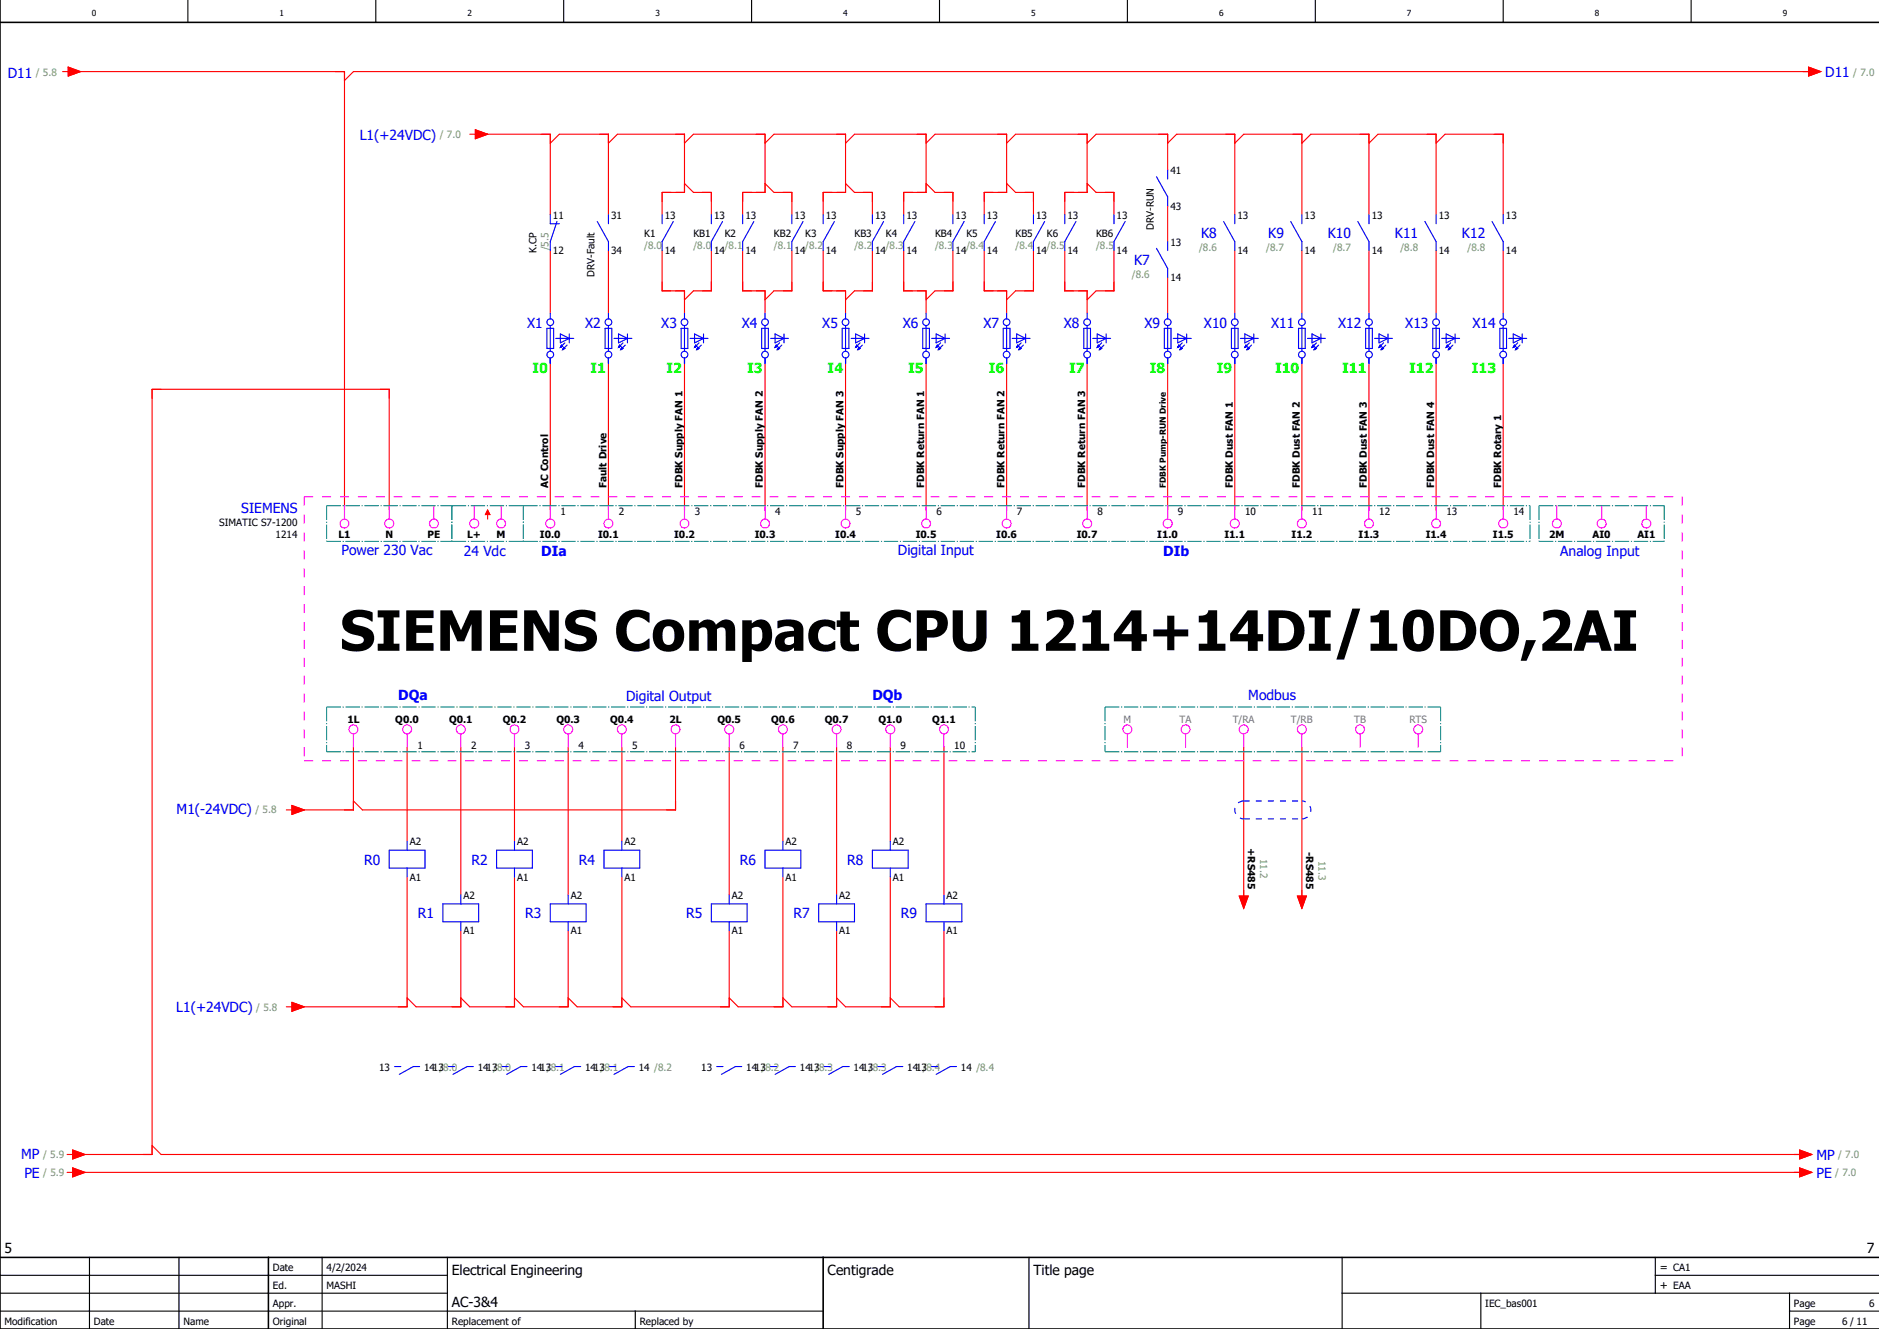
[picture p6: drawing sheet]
<svg xmlns="http://www.w3.org/2000/svg" width="420mm" height="297mm" viewBox="0 0 420 297" stroke-linecap="round" stroke-linejoin="round" font-family="sans-serif">
<g fill="none" stroke="#000" stroke-width=".25">
<path d="M42 0v5M84 0v5M126 0v5M168 0v5M210 0v5M252 0v5M294 0v5M336 0v5M378 0v5M0 293h184M0 289h100M0 285h100"/>
<path d="M20 281v16M40 281v16M72 281v16M100 281v16M142 293v4M230 281v16M300 289h120M300 281v16M331 289v8M370 285h50M370 281v8M400 293h20"/>
<path d="M400 289v8"/>
</g>
<path d="M0 5h420M0 0v297h420M0 281h420M60 281v16M184 281v16" fill="none" stroke="#000" stroke-width=".35"/>
<g fill="none" stroke="#f00" stroke-width=".25">
<path d="M14 16h1.2M15.2 15l2.8 1-2.8 1zM16 16h61v98M404.3 15l2.7 1-2.7 1zM405 16h-326l-2 2M105 30h1.2M106.2 29l2.8 1-2.8 1zM107 30h16v18M123 32l2-2h11v18M136 32l2-2h15v13h-5v5M153 32l2-2h16v13h-5v5M171 32l2-2h16v13h-5v5"/>
<path d="M189 32l2-2h16v13h-5v5M207 32l2-2h16v13h-5v5M225 32l2-2h16v13h-5v5M243 32l2-2h16v8M261 32l2-2h13v18M276 32l2-2h13v18M291 32l2-2h13v18M306 32l2-2h13v18M321 32l2-2h13v18M123 56v14M136 56v14M148 56v9h5v5"/>
<path d="M153 41l2 2h4v5M159 56v9h-4l-2 2M166 56v9h5v5M171 41l2 2h4v5M177 56v9h-4l-2 2M184 56v9h5v5M189 41l2 2h4v5M195 56v9h-4l-2 2M202 56v9h5v5M207 41l2 2h4v5M213 56v9h-4l-2 2M220 56v9h5v5"/>
<path d="M225 41l2 2h4v5M231 56v9h-4l-2 2M238 56v9h5v5M243 41l2 2h4v5M249 56v9h-4l-2 2M261 46v8M276 56v14M291 56v14M306 56v14M321 56v14M336 56v14M261 62v8"/>
<path d="M123 80v34M136 80v34M153 80v34M171 80v34M189 80v34M207 80v34M225 80v34M243 80v34M261 80v34M276 80v34M291 80v34M306 80v34"/>
<path d="M321 80v34M336 80v34M87 114v-27h-53v171h-17M108.5 115l.5-1 .5 1M109 115v1M65.3 180l2.7 1-2.7 1zM79 167v14h-13M91 167v21M103 167v33M115 167v21M127 167v33M139 167v21"/>
<path d="M151 167v14h-70l-2-2M163 167v33M175 167v21M187 167v33M199 167v21M211 167v33M278 167v34M291 167v34M64 181h1.3M91 196v29h-25M115 196v29h-10l-2-2M139 196v29h-10l-2-2"/>
<path d="M175 196v29h-10l-2-2M199 196v29h-10l-2-2M103 208v17h-10l-2-2M127 208v17h-10l-2-2M163 208v17h-22l-2-2M187 208v17h-10l-2-2M211 208v17h-10l-2-2M277 200.3h2l-1 2.7zM290 200.3h2l-1 2.7zM64 225h1.3M65.3 224l2.7 1-2.7 1zM15 258h1.3"/>
<path d="M16.3 257l2.7 1-2.7 1zM34 256l2 2h367M402.3 257l2.7 1-2.7 1zM15 262h1.3M16.3 261l2.7 1-2.7 1zM17 262h386M402.3 261l2.7 1-2.7 1z"/>
</g>
<g fill="#f00" stroke="#f00" stroke-width=".22">
<path d="M109 114l.5 1h-1z"/>
<path d="M277 200.3h2l-1 2.7z"/>
<path d="M290 200.3h2l-1 2.7z"/>
<path d="M65.3 180l2.7 1-2.7 1z"/>
<path d="M65.3 224l2.7 1-2.7 1z"/>
<path d="M15.2 15l2.8 1-2.8 1z"/>
<path d="M404.3 15l2.7 1-2.7 1z"/>
<path d="M16.3 257l2.7 1-2.7 1z"/>
<path d="M16.3 261l2.7 1-2.7 1z"/>
<path d="M402.3 257l2.7 1-2.7 1z"/>
<path d="M402.3 261l2.7 1-2.7 1z"/>
<path d="M106.2 29l2.8 1-2.8 1z"/>
</g>
<path d="M68 111h308M68 111v59M376 111v59M68 170h308" fill="none" stroke="#f0f" stroke-width=".25" stroke-dasharray="2 2" stroke-linecap="butt"/>
<g fill="none" stroke="#f0f" stroke-width=".25">
<path d="M77 113v3M87 113v3M97 113v3M106 113v3M112 113v3M123 113v3M136 113v3M153 113v3M171 113v3M189 113v3M207 113v3M225 113v3"/>
<path d="M243 113v3M261 113v3M276 113v3M291 113v3M306 113v3M321 113v3M336 113v3M348 113v3M358 113v3M368 113v3M79 164v3M91 164v3"/>
<path d="M103 164v3M115 164v3M127 164v3M139 164v3M151 164v3M163 164v3M175 164v3M187 164v3M199 164v3M211 164v3M252 164v3M265 164v3"/>
<path d="M278 164v3M291 164v3M304 164v3M317 164v3"/>
<circle cx="77" cy="117" r="1"/>
<circle cx="87" cy="117" r="1"/>
<circle cx="97" cy="117" r="1"/>
<circle cx="106" cy="117" r="1"/>
<circle cx="112" cy="117" r="1"/>
<circle cx="123" cy="117" r="1"/>
<circle cx="136" cy="117" r="1"/>
<circle cx="153" cy="117" r="1"/>
<circle cx="171" cy="117" r="1"/>
<circle cx="189" cy="117" r="1"/>
<circle cx="207" cy="117" r="1"/>
<circle cx="225" cy="117" r="1"/>
<circle cx="243" cy="117" r="1"/>
<circle cx="261" cy="117" r="1"/>
<circle cx="276" cy="117" r="1"/>
<circle cx="291" cy="117" r="1"/>
<circle cx="306" cy="117" r="1"/>
<circle cx="321" cy="117" r="1"/>
<circle cx="336" cy="117" r="1"/>
<circle cx="348" cy="117" r="1"/>
<circle cx="358" cy="117" r="1"/>
<circle cx="368" cy="117" r="1"/>
<circle cx="79" cy="163" r="1"/>
<circle cx="91" cy="163" r="1"/>
<circle cx="103" cy="163" r="1"/>
<circle cx="115" cy="163" r="1"/>
<circle cx="127" cy="163" r="1"/>
<circle cx="139" cy="163" r="1"/>
<circle cx="151" cy="163" r="1"/>
<circle cx="163" cy="163" r="1"/>
<circle cx="175" cy="163" r="1"/>
<circle cx="187" cy="163" r="1"/>
<circle cx="199" cy="163" r="1"/>
<circle cx="211" cy="163" r="1"/>
<circle cx="252" cy="163" r="1"/>
<circle cx="265" cy="163" r="1"/>
<circle cx="278" cy="163" r="1"/>
<circle cx="291" cy="163" r="1"/>
<circle cx="304" cy="163" r="1"/>
<circle cx="317" cy="163" r="1"/>
</g>
<g fill="none" stroke="#007f7f" stroke-width=".25" stroke-dasharray="3.2 .4 .3 .4" stroke-linecap="butt">
<path d="M73 113h28M73 113v8M101 113v8M101 113h16M117 113v8M117 113h225M342 113v8M344 113h28M344 113v8M372 113v8M73 121h28M101 121h16"/>
<path d="M117 121h225M344 121h28M73 158h145M73 158v10M218 158v10M247 158h75M247 158v10M322 158v10M73 168h145M247 168h75"/>
</g>
<path d="M278 179h13M278 179a2 2 0 0 0-2 2 2 2 0 0 0 2 2M278 183h13M291 183a2 2 0 0 0 2-2 2 2 0 0 0-2-2" fill="none" stroke="#00f" stroke-width=".25" stroke-dasharray="1.4 1.4" stroke-linecap="butt"/>
<g fill="none" stroke="#00f" stroke-width=".25">
<path d="M258.5 39.5l2.5 4.5v2M261 38v2M123 48v2h2M124.5 49.5l-1.5 4.5v2M133.5 49.5l2.5 4.5v2M136 48v2M148 48v2M150.5 49.5l-2.5 4.5v2M159 48v2M161.5 49.5l-2.5 4.5v2M166 48v2M168.5 49.5l-2.5 4.5v2"/>
<path d="M177 48v2M179.5 49.5l-2.5 4.5v2M184 48v2M186.5 49.5l-2.5 4.5v2M195 48v2M197.5 49.5l-2.5 4.5v2M202 48v2M204.5 49.5l-2.5 4.5v2M213 48v2M215.5 49.5l-2.5 4.5v2M220 48v2M222.5 49.5l-2.5 4.5v2"/>
<path d="M231 48v2M233.5 49.5l-2.5 4.5v2M238 48v2M240.5 49.5l-2.5 4.5v2M249 48v2M251.5 49.5l-2.5 4.5v2M258.5 55.5l2.5 4.5v2M261 54v2M273.5 49.5l2.5 4.5v2M276 48v2M288.5 49.5l2.5 4.5v2M291 48v2"/>
<path d="M303.5 49.5l2.5 4.5v2M306 48v2M318.5 49.5l2.5 4.5v2M321 48v2M333.5 49.5l2.5 4.5v2M336 48v2M122.2 73.4h1.5v4.5h-1.5zM123 70v1.3M123 72.8v5.7M124.3 75.6h3.9M125.2 77.6h.1M125.2 74.6l2.1 1-2.1 1z"/>
<path d="M125.5 77.1l.3 .3-.6 .2zM125.8 78.1h.1M126 77.6l.2 .3-.4 .2zM126.2 76.6l-1 1M126.7 77.1l-.9 1M127.3 74.6v2M135.3 73.4h1.5v4.5h-1.5zM136 70v1.3M136 72.8v5.7M137.2 75.6h4.1M138.3 77.6h.1M138.3 74.6l1.9 1-1.9 1z"/>
<path d="M138.5 77.1l.2 .3-.4 .2zM138.7 78.1h.1M139 77.6l.2 .3-.5 .2zM139.2 76.6l-.9 1M139.8 77.1l-1.1 1M140.2 74.6v2M152.3 73.4h1.5v4.5h-1.5zM153 70v1.3M153 72.8v5.7M154.2 75.6h4.1M155.3 77.6h.1M155.3 74.6l1.9 1-1.9 1z"/>
<path d="M155.5 77.1l.2 .3-.4 .2zM155.7 78.1h.1M156 77.6l.2 .3-.5 .2zM156.2 76.6l-.9 1M156.8 77.1l-1.1 1M157.2 74.6v2M170.2 73.4h1.5v4.5h-1.5zM171 70v1.3M171 72.8v5.7M172.3 75.6h3.9M173.2 77.6h.1M173.2 74.6l2.1 1-2.1 1z"/>
<path d="M173.5 77.1l.3 .3-.6 .2zM173.8 78.1h.1M174 77.6l.3 .3-.5 .2zM174.3 76.6l-1.1 1M174.7 77.1l-.9 1M175.3 74.6v2M188.2 73.4h1.6v4.5h-1.6zM189 70v1.3M189 72.8v5.7M190.2 75.6h4.1M191.2 77.6h.1M191.2 74.6l2 1-2 1z"/>
<path d="M191.5 77.1l.2 .3-.5 .2zM191.7 78.1h.1M192 77.6l.3 .3-.6 .2zM192.3 76.6l-1.1 1M192.8 77.1l-1.1 1M193.2 74.6v2M206.3 73.4h1.5v4.5h-1.5zM207 70v1.3M207 72.8v5.7M208.3 75.6h4M209.3 77.6h.1M209.3 74.6l2 1-2 1z"/>
<path d="M209.5 77.1l.3 .3-.5 .2zM209.8 78.1h.1M210 77.6l.2 .3-.4 .2zM210.2 76.6l-.9 1M210.8 77.1l-1 1M211.3 74.6v2M224.2 73.4h1.5v4.5h-1.5zM225 70v1.3M225 72.8v5.7M226.3 75.6h3.9M227.2 77.6h.1M227.2 74.6l2.1 1-2.1 1z"/>
<path d="M227.5 77.1l.3 .3-.6 .2zM227.8 78.1h.1M228 77.6l.3 .3-.5 .2zM228.3 76.6l-1.1 1M228.7 77.1l-.9 1M229.3 74.6v2M242.3 73.4h1.5v4.5h-1.5zM243 70v1.3M243 72.8v5.7M244.2 75.6h4.1M245.3 77.6h.1M245.3 74.6l1.9 1-1.9 1z"/>
<path d="M245.5 77.1l.2 .3-.4 .2zM245.7 78.1h.1M246 77.6l.2 .3-.5 .2zM246.2 76.6l-.9 1M246.8 77.1l-1.1 1M247.2 74.6v2M260.3 73.4h1.5v4.5h-1.5zM261 70v1.3M261 72.8v5.7M262.3 75.6h3.9M263.3 77.6h.1M263.3 74.6l2 1-2 1z"/>
<path d="M263.5 77.1l.3 .3-.5 .2zM263.8 78.1h.1M264 77.6l.2 .3-.4 .2zM264.2 76.6l-.9 1M264.7 77.1l-.9 1M265.3 74.6v2M275.2 73.4h1.5v4.5h-1.5zM276 70v1.3M276 72.8v5.7M277.3 75.6h3.9M278.2 77.6h.1M278.2 74.6l2 1-2 1z"/>
<path d="M278.5 77.1l.3 .3-.6 .2zM278.8 78.1h.1M279 77.6l.3 .3-.5 .2zM279.3 76.6l-1.1 1M279.7 77.1l-.9 1M280.2 74.6v2M290.3 73.4h1.5v4.5h-1.5zM291 70v1.3M291 72.8v5.7M292.2 75.6h4.1M293.3 77.6h.1M293.3 74.6l1.9 1-1.9 1z"/>
<path d="M293.5 77.1l.2 .3-.4 .2zM293.7 78.1h.1M294 77.6l.2 .3-.5 .2zM294.2 76.6l-.9 1M294.8 77.1l-1.1 1M295.2 74.6v2M305.3 73.4h1.5v4.5h-1.5zM306 70v1.3M306 72.8v5.7M307.3 75.6h4M308.3 77.6h.1M308.3 74.6l2 1-2 1z"/>
<path d="M308.5 77.1l.3 .3-.5 .2zM308.8 78.1h.1M309 77.6l.2 .3-.4 .2zM309.2 76.6l-.9 1M309.7 77.1l-.9 1M310.3 74.6v2M320.2 73.4h1.5v4.5h-1.5zM321 70v1.3M321 72.8v5.7M322.3 75.6h3.9M323.2 77.6h.1M323.2 74.6l2.1 1-2.1 1z"/>
<path d="M323.5 77.1l.3 .3-.6 .2zM323.8 78.1h.1M324 77.6l.3 .3-.5 .2zM324.3 76.6l-1.1 1M324.7 77.1l-.9 1M325.3 74.6v2M335.3 73.4h1.5v4.5h-1.5zM336 70v1.3M336 72.8v5.7M337.2 75.6h4.1M338.3 77.6h.1M338.3 74.6l1.9 1-1.9 1z"/>
<path d="M338.5 77.1l.2 .3-.4 .2zM338.7 78.1h.1M339 77.6l.3 .3-.6 .2zM339.3 76.6l-1 1M339.8 77.1l-1.1 1M340.2 74.6v2M123 80v1.3M136 80v1.3M153 80v1.3M171 80v1.3M189 80v1.3M207 80v1.3"/>
<path d="M225 80v1.3M243 80v1.3M261 80v1.3M276 80v1.3M291 80v1.3M306 80v1.3M321 80v1.3M336 80v1.3M87 190h8v4h-8zM91 188v2M91 194v2M103 200v2"/>
<path d="M111 190h8v4h-8zM115 188v2M115 194v2M127 200v2M135 190h8v4h-8zM139 188v2M139 194v2M163 200v2M171 190h8v4h-8zM175 188v2M175 194v2M187 200v2"/>
<path d="M195 190h8v4h-8zM199 188v2M199 194v2M211 200v2M99 202h8v4h-8zM103 206v2M123 202h8v4h-8zM127 206v2M159 202h8v4h-8zM163 206v2M183 202h8v4h-8zM187 206v2"/>
<path d="M207 202h8v4h-8zM211 206v2M88.2 238.4h1.4M93.8 238.3h-1.4l-3.1 1.8M100.2 238.4h1.4M105.8 238.3h-1.4l-3.1 1.8M112.2 238.4h1.4M117.8 238.3h-1.4l-3.1 1.8M124.2 238.4h1.4M129.8 238.3h-1.4l-3.1 1.8M136.2 238.4h1.4M141.8 238.3h-1.4l-3.1 1.8"/>
<path d="M160.2 238.4h1.4M165.8 238.3h-1.4l-3.1 1.8M172.2 238.4h1.4M177.8 238.3h-1.4l-3.1 1.8M184.2 238.4h1.4M189.8 238.3h-1.4l-3.1 1.8M196.2 238.4h1.4M201.8 238.3h-1.4l-3.1 1.8M208.2 238.4h1.4M213.8 238.3h-1.4l-3.1 1.8"/>
<circle cx="123" cy="72" r=".75"/>
<circle cx="123" cy="79.2" r=".75"/>
<circle cx="136" cy="72" r=".75"/>
<circle cx="136" cy="79.2" r=".75"/>
<circle cx="153" cy="72" r=".75"/>
<circle cx="153" cy="79.2" r=".75"/>
<circle cx="171" cy="72" r=".75"/>
<circle cx="171" cy="79.2" r=".75"/>
<circle cx="189" cy="72" r=".75"/>
<circle cx="189" cy="79.2" r=".75"/>
<circle cx="207" cy="72" r=".75"/>
<circle cx="207" cy="79.2" r=".75"/>
<circle cx="225" cy="72" r=".75"/>
<circle cx="225" cy="79.2" r=".75"/>
<circle cx="243" cy="72" r=".75"/>
<circle cx="243" cy="79.2" r=".75"/>
<circle cx="261" cy="72" r=".75"/>
<circle cx="261" cy="79.3" r=".75"/>
<circle cx="276" cy="72" r=".75"/>
<circle cx="276" cy="79.2" r=".75"/>
<circle cx="291" cy="72" r=".75"/>
<circle cx="291" cy="79.2" r=".75"/>
<circle cx="306" cy="72" r=".75"/>
<circle cx="306" cy="79.3" r=".75"/>
<circle cx="321" cy="72" r=".75"/>
<circle cx="321" cy="79.2" r=".75"/>
<circle cx="336" cy="72" r=".75"/>
<circle cx="336" cy="79.2" r=".75"/>
</g>
<g fill="#00f" stroke="#00f" stroke-width=".22">
<path d="M125.5 77.1l.3 .3-.6 .2z"/>
<path d="M126 77.6l.2 .3-.4 .2z"/>
<path d="M138.5 77.1l.2 .3-.4 .2z"/>
<path d="M139 77.6l.2 .3-.5 .2z"/>
<path d="M155.5 77.1l.2 .3-.4 .2z"/>
<path d="M156 77.6l.2 .3-.5 .2z"/>
<path d="M173.5 77.1l.3 .3-.6 .2z"/>
<path d="M174 77.6l.3 .3-.5 .2z"/>
<path d="M191.5 77.1l.2 .3-.5 .2z"/>
<path d="M192 77.6l.3 .3-.6 .2z"/>
<path d="M209.5 77.1l.3 .3-.5 .2z"/>
<path d="M210 77.6l.2 .3-.4 .2z"/>
<path d="M227.5 77.1l.3 .3-.6 .2z"/>
<path d="M228 77.6l.3 .3-.5 .2z"/>
<path d="M245.5 77.1l.2 .3-.4 .2z"/>
<path d="M246 77.6l.2 .3-.5 .2z"/>
<path d="M263.5 77.1l.3 .3-.5 .2z"/>
<path d="M264 77.6l.2 .3-.4 .2z"/>
<path d="M278.5 77.1l.3 .3-.6 .2z"/>
<path d="M279 77.6l.3 .3-.5 .2z"/>
<path d="M293.5 77.1l.2 .3-.4 .2z"/>
<path d="M294 77.6l.2 .3-.5 .2z"/>
<path d="M308.5 77.1l.3 .3-.5 .2z"/>
<path d="M309 77.6l.2 .3-.4 .2z"/>
<path d="M323.5 77.1l.3 .3-.6 .2z"/>
<path d="M324 77.6l.3 .3-.5 .2z"/>
<path d="M338.5 77.1l.2 .3-.4 .2z"/>
<path d="M339 77.6l.3 .3-.6 .2z"/>
</g>
<text font-size="12.4" x="76" y="145.4">SIEMENS Compact CPU 1214+14DI/10DO,2AI</text>
<g font-size="3.1" fill="#00f">
<text x="1.7" y="17.3">D11</text>
<text x="408" y="17.2">D11</text>
<text x="80.4" y="31.2">L1(+24VDC)</text>
<text x="268.5" y="53.2">K8</text>
<text x="283.5" y="53.2">K9</text>
<text x="296.8" y="53.2">K10</text>
<text x="311.8" y="53.2">K11</text>
<text x="326.8" y="53.2">K12</text>
<text x="253.5" y="59.2">K7</text>
<text x="117.8" y="73.2">X1</text>
<text x="130.8" y="73.2">X2</text>
<text x="147.8" y="73.2">X3</text>
<text x="165.8" y="73.2">X4</text>
<text x="183.8" y="73.2">X5</text>
<text x="201.8" y="73.2">X6</text>
<text x="219.8" y="73.2">X7</text>
<text x="237.8" y="73.2">X8</text>
<text x="255.8" y="73.2">X9</text>
<text x="269.1" y="73.2">X10</text>
<text x="284.1" y="73.2">X11</text>
<text x="299.1" y="73.2">X12</text>
<text x="314.1" y="73.2">X13</text>
<text x="329.1" y="73.2">X14</text>
<text x="53.9" y="114.6">SIEMENS</text>
<text x="76.3" y="124.1">Power 230 Vac</text>
<text x="103.7" y="124.2">24 Vdc</text>
<text x="121" y="124.4">DIa</text>
<text x="200.7" y="124.1">Digital Input</text>
<text x="260" y="124.4">DIb</text>
<text x="348.8" y="124.3">Analog Input</text>
<text x="89" y="156.4">DQa</text>
<text x="140" y="156.6">Digital Output</text>
<text x="195" y="156.4">DQb</text>
<text x="279" y="156.5">Modbus</text>
<text x="39.5" y="182">M1(-24VDC)</text>
<text x="81.4" y="193.2">R0</text>
<text x="105.4" y="193.2">R2</text>
<text x="129.4" y="193.2">R4</text>
<text x="165.4" y="193.2">R6</text>
<text x="189.4" y="193.2">R8</text>
<text x="93.4" y="205.2">R1</text>
<text x="117.4" y="205.2">R3</text>
<text x="153.4" y="205.2">R5</text>
<text x="177.4" y="205.2">R7</text>
<text x="201.4" y="205.2">R9</text>
<text x="39.4" y="226.2">L1(+24VDC)</text>
<text x="4.8" y="259.1">MP</text>
<text x="5.4" y="263.2">PE</text>
<text x="406" y="259.2">MP</text>
<text x="406" y="263.2">PE</text>
</g>
<g font-size="3.1" fill="#0f0">
<text x="119" y="83.4">I0</text>
<text x="132" y="83.4">I1</text>
<text x="149" y="83.4">I2</text>
<text x="167" y="83.4">I3</text>
<text x="185" y="83.4">I4</text>
<text x="203" y="83.4">I5</text>
<text x="221" y="83.4">I6</text>
<text x="239" y="83.4">I7</text>
<text x="257" y="83.4">I8</text>
<text x="272" y="83.4">I9</text>
<text x="285" y="83.4">I10</text>
<text x="300" y="83.4">I11</text>
<text x="315" y="83.4">I12</text>
<text x="329" y="83.4">I13</text>
</g>
<g font-size="3.1">
<text x="1" y="280">5</text>
<text x="417.3" y="280">7</text>
<text x="101" y="285">Electrical Engineering</text>
<text x="185" y="285">Centigrade</text>
<text x="231" y="285">Title page</text>
<text x="101" y="292">AC-3&amp;4</text>
</g>
<g font-size="2.5">
<text x="371" y="284">= CA1</text>
<text x="371" y="288">+ EAA</text>
</g>
<g font-size="2.2" fill="#7ca552">
<text x="8" y="17">/ 5.8</text>
<text x="414.3" y="16.9">/ 7.0</text>
<text x="98.3" y="30.9">/ 7.0</text>
<text x="122.6" y="56" transform="rotate(-90 122.6 56)">/5.5</text>
<text x="144" y="55.6">/8.0</text>
<text x="155" y="55.6">/8.0</text>
<text x="162" y="55.6">/8.1</text>
<text x="173" y="55.6">/8.1</text>
<text x="180" y="55.6">/8.2</text>
<text x="191" y="55.6">/8.2</text>
<text x="198" y="55.6">/8.3</text>
<text x="209" y="55.6">/8.3</text>
<text x="216" y="55.6">/8.4</text>
<text x="227" y="55.6">/8.4</text>
<text x="234" y="55.6">/8.5</text>
<text x="245" y="55.6">/8.5</text>
<text x="268" y="56.1">/8.6</text>
<text x="283" y="56.1">/8.7</text>
<text x="298" y="56.1">/8.7</text>
<text x="313" y="56.1">/8.8</text>
<text x="328" y="56.1">/8.8</text>
<text x="253" y="62.1">/8.6</text>
<text x="57.1" y="181.7">/ 5.8</text>
<text x="281.7" y="192" transform="rotate(90 281.7 192)">11.2</text>
<text x="294.7" y="192.4" transform="rotate(90 294.7 192.4)">11.3</text>
<text x="57.3" y="225.9">/ 5.8</text>
<text x="9.6" y="258.8">/ 5.9</text>
<text x="9.6" y="262.8">/ 5.9</text>
<text x="410.2" y="262.9">/ 7.0</text>
<text x="410.9" y="258.9">/ 7.0</text>
</g>
<g font-size="2.2">
<text x="261.6" y="38.9">41</text>
<text x="261.6" y="46.8">43</text>
<text x="123.6" y="48.9">11</text>
<text x="136.6" y="48.9">31</text>
<text x="144" y="52.9">K1</text>
<text x="148.6" y="48.9">13</text>
<text x="155" y="52.9">KB1</text>
<text x="159.6" y="48.9">13</text>
<text x="162" y="52.9">K2</text>
<text x="166.6" y="48.9">13</text>
<text x="173" y="52.9">KB2</text>
<text x="177.6" y="48.9">13</text>
<text x="180" y="52.9">K3</text>
<text x="184.6" y="48.9">13</text>
<text x="191" y="52.9">KB3</text>
<text x="195.6" y="48.9">13</text>
<text x="198" y="52.9">K4</text>
<text x="202.6" y="48.9">13</text>
<text x="209" y="52.9">KB4</text>
<text x="213.6" y="48.9">13</text>
<text x="216" y="52.9">K5</text>
<text x="220.6" y="48.9">13</text>
<text x="227" y="52.9">KB5</text>
<text x="231.6" y="48.9">13</text>
<text x="234" y="52.9">K6</text>
<text x="238.6" y="48.9">13</text>
<text x="245" y="52.9">KB6</text>
<text x="249.6" y="48.9">13</text>
<text x="257.9" y="51.4" transform="rotate(-90 257.9 51.4)">DRV-RUN</text>
<text x="276.6" y="48.9">13</text>
<text x="291.6" y="48.9">13</text>
<text x="306.6" y="48.9">13</text>
<text x="321.6" y="48.9">13</text>
<text x="336.6" y="48.9">13</text>
<text x="119.9" y="56.6" transform="rotate(-90 119.9 56.6)">K.CP</text>
<text x="123.6" y="56.8">12</text>
<text x="136.6" y="56.8">34</text>
<text x="148.6" y="56.8">14</text>
<text x="159.6" y="56.8">14</text>
<text x="166.6" y="56.8">14</text>
<text x="177.6" y="56.8">14</text>
<text x="184.6" y="56.8">14</text>
<text x="195.6" y="56.8">14</text>
<text x="202.6" y="56.8">14</text>
<text x="213.6" y="56.8">14</text>
<text x="220.6" y="56.8">14</text>
<text x="231.6" y="56.8">14</text>
<text x="238.6" y="56.8">14</text>
<text x="249.6" y="56.8">14</text>
<text x="261.6" y="54.9">13</text>
<text x="276.6" y="56.8">14</text>
<text x="291.6" y="56.8">14</text>
<text x="306.6" y="56.8">14</text>
<text x="321.6" y="56.8">14</text>
<text x="336.6" y="56.8">14</text>
<text x="132.9" y="61.9" transform="rotate(-90 132.9 61.9)">DRV-Fault</text>
<text x="261.6" y="62.8">14</text>
<text x="122.5" y="109" transform="rotate(-90 122.5 109)">AC Control</text>
<text x="135.5" y="109" transform="rotate(-90 135.5 109)">Fault Drive</text>
<text x="152.5" y="109" transform="rotate(-90 152.5 109)">FDBK Supply FAN 1</text>
<text x="170.5" y="109" transform="rotate(-90 170.5 109)">FDBK Supply FAN 2</text>
<text x="188.5" y="109" transform="rotate(-90 188.5 109)">FDBK Supply FAN 3</text>
<text x="206.5" y="109" transform="rotate(-90 206.5 109)">FDBK Return FAN 1</text>
<text x="224.5" y="109" transform="rotate(-90 224.5 109)">FDBK Return FAN 2</text>
<text x="242.5" y="109" transform="rotate(-90 242.5 109)">FDBK Return FAN 3</text>
<text x="275.5" y="109" transform="rotate(-90 275.5 109)">FDBK Dust FAN 1</text>
<text x="290.5" y="109" transform="rotate(-90 290.5 109)">FDBK Dust FAN 2</text>
<text x="305.5" y="109" transform="rotate(-90 305.5 109)">FDBK Dust FAN 3</text>
<text x="320.5" y="109" transform="rotate(-90 320.5 109)">FDBK Dust FAN 4</text>
<text x="335.5" y="109" transform="rotate(-90 335.5 109)">FDBK Rotary 1</text>
<text x="49" y="117.5">SIMATIC S7-1200</text>
<text x="125.3" y="115">1</text>
<text x="138.3" y="115">2</text>
<text x="155.3" y="115">3</text>
<text x="173.3" y="115">4</text>
<text x="191.3" y="115">5</text>
<text x="209.3" y="115">6</text>
<text x="227.3" y="115">7</text>
<text x="245.3" y="115">8</text>
<text x="263.3" y="115">9</text>
<text x="278.3" y="115">10</text>
<text x="293.3" y="115">11</text>
<text x="308.3" y="115">12</text>
<text x="323.3" y="115">13</text>
<text x="338.3" y="115">14</text>
<text x="61.6" y="120.2">1214</text>
<text x="75.6" y="120.2">L1</text>
<text x="86.1" y="120.2">N</text>
<text x="95.6" y="120.2">PE</text>
<text x="104.4" y="120.2">L+</text>
<text x="111" y="120.2">M</text>
<text x="120.7" y="120.2">I0.0</text>
<text x="133.7" y="120.2">I0.1</text>
<text x="150.7" y="120.2">I0.2</text>
<text x="168.7" y="120.2">I0.3</text>
<text x="186.7" y="120.2">I0.4</text>
<text x="204.7" y="120.2">I0.5</text>
<text x="222.7" y="120.2">I0.6</text>
<text x="240.7" y="120.2">I0.7</text>
<text x="258.7" y="120.2">I1.0</text>
<text x="273.7" y="120.2">I1.1</text>
<text x="288.7" y="120.2">I1.2</text>
<text x="303.7" y="120.2">I1.3</text>
<text x="318.7" y="120.2">I1.4</text>
<text x="333.7" y="120.2">I1.5</text>
<text x="346.3" y="120.2">2M</text>
<text x="356" y="120.2">AI0</text>
<text x="366" y="120.2">AI1</text>
<text x="77.6" y="161.5">1L</text>
<text x="88.4" y="161.5">Q0.0</text>
<text x="100.4" y="161.5">Q0.1</text>
<text x="112.4" y="161.5">Q0.2</text>
<text x="124.4" y="161.5">Q0.3</text>
<text x="136.4" y="161.5">Q0.4</text>
<text x="149.6" y="161.5">2L</text>
<text x="160.4" y="161.5">Q0.5</text>
<text x="172.4" y="161.5">Q0.6</text>
<text x="184.4" y="161.5">Q0.7</text>
<text x="196.4" y="161.5">Q1.0</text>
<text x="208.4" y="161.5">Q1.1</text>
<text x="93.3" y="167.4">1</text>
<text x="105.3" y="167.4">2</text>
<text x="117.3" y="167.4">3</text>
<text x="129.3" y="167.4">4</text>
<text x="141.3" y="167.4">5</text>
<text x="165.3" y="167.4">6</text>
<text x="177.3" y="167.4">7</text>
<text x="189.3" y="167.4">8</text>
<text x="201.3" y="167.4">9</text>
<text x="213.3" y="167.4">10</text>
<text x="91.6" y="188.9">A2</text>
<text x="115.6" y="188.9">A2</text>
<text x="139.6" y="188.9">A2</text>
<text x="175.6" y="188.9">A2</text>
<text x="199.6" y="188.9">A2</text>
<text x="278.9" y="189.6" transform="rotate(90 278.9 189.6)">+RS485</text>
<text x="291.9" y="190.4" transform="rotate(90 291.9 190.4)">-RS485</text>
<text x="91.6" y="196.8">A1</text>
<text x="115.6" y="196.8">A1</text>
<text x="139.6" y="196.8">A1</text>
<text x="175.6" y="196.8">A1</text>
<text x="199.6" y="196.8">A1</text>
<text x="103.6" y="200.9">A2</text>
<text x="127.6" y="200.9">A2</text>
<text x="163.6" y="200.9">A2</text>
<text x="187.6" y="200.9">A2</text>
<text x="211.6" y="200.9">A2</text>
<text x="103.6" y="208.8">A1</text>
<text x="127.6" y="208.8">A1</text>
<text x="163.6" y="208.8">A1</text>
<text x="187.6" y="208.8">A1</text>
<text x="211.6" y="208.8">A1</text>
<text x="84.8" y="239.2">13</text>
<text x="94.8" y="239.2">1413/8.0</text>
<text x="106.8" y="239.2">1413/8.0</text>
<text x="118.8" y="239.2">1413/8.1</text>
<text x="130.8" y="239.2">1413/8.1</text>
<text x="142.8" y="239.2">14 /8.2</text>
<text x="156.8" y="239.2">13</text>
<text x="166.8" y="239.2">1413/8.2</text>
<text x="178.8" y="239.2">1413/8.3</text>
<text x="190.8" y="239.2">1413/8.3</text>
<text x="202.8" y="239.2">1413/8.4</text>
<text x="214.8" y="239.2">14 /8.4</text>
<text x="61" y="284">Date</text>
<text x="73" y="284">4/2/2024</text>
<text x="61" y="288">Ed.</text>
<text x="61" y="292">Appr.</text>
<text x="73" y="288">MASHI</text>
<text x="332" y="292">IEC_bas001</text>
<text x="401" y="292">Page</text>
<text x="417.8" y="292">6</text>
<text x="1" y="296">Modification</text>
<text x="21" y="296">Date</text>
<text x="41" y="296">Name</text>
<text x="61" y="296">Original</text>
<text x="101" y="296">Replacement of</text>
<text x="143" y="296">Replaced by</text>
<text x="401" y="296">Page</text>
<text x="411.8" y="296">6 / 11</text>
</g>
<g font-size="2.2" fill="#767676">
<text x="251.1" y="161.5">M</text>
<text x="263.7" y="161.5">TA</text>
<text x="275.6" y="161.5">T/RA</text>
<text x="288.6" y="161.5">T/RB</text>
<text x="302.7" y="161.5">TB</text>
<text x="315" y="161.5">RTS</text>
</g>
<g font-size="1.9">
<text x="20.5" y="3.6">0</text>
<text x="62.5" y="3.6">1</text>
<text x="104.5" y="3.6">2</text>
<text x="146.5" y="3.6">3</text>
<text x="188.5" y="3.6">4</text>
<text x="230.5" y="3.6">5</text>
<text x="272.5" y="3.6">6</text>
<text x="314.5" y="3.6">7</text>
<text x="356.5" y="3.6">8</text>
<text x="398.5" y="3.6">9</text>
<text x="260.6" y="109" transform="rotate(-90 260.6 109)">FDBK Pump-RUN Drive</text>
</g>
</svg>
